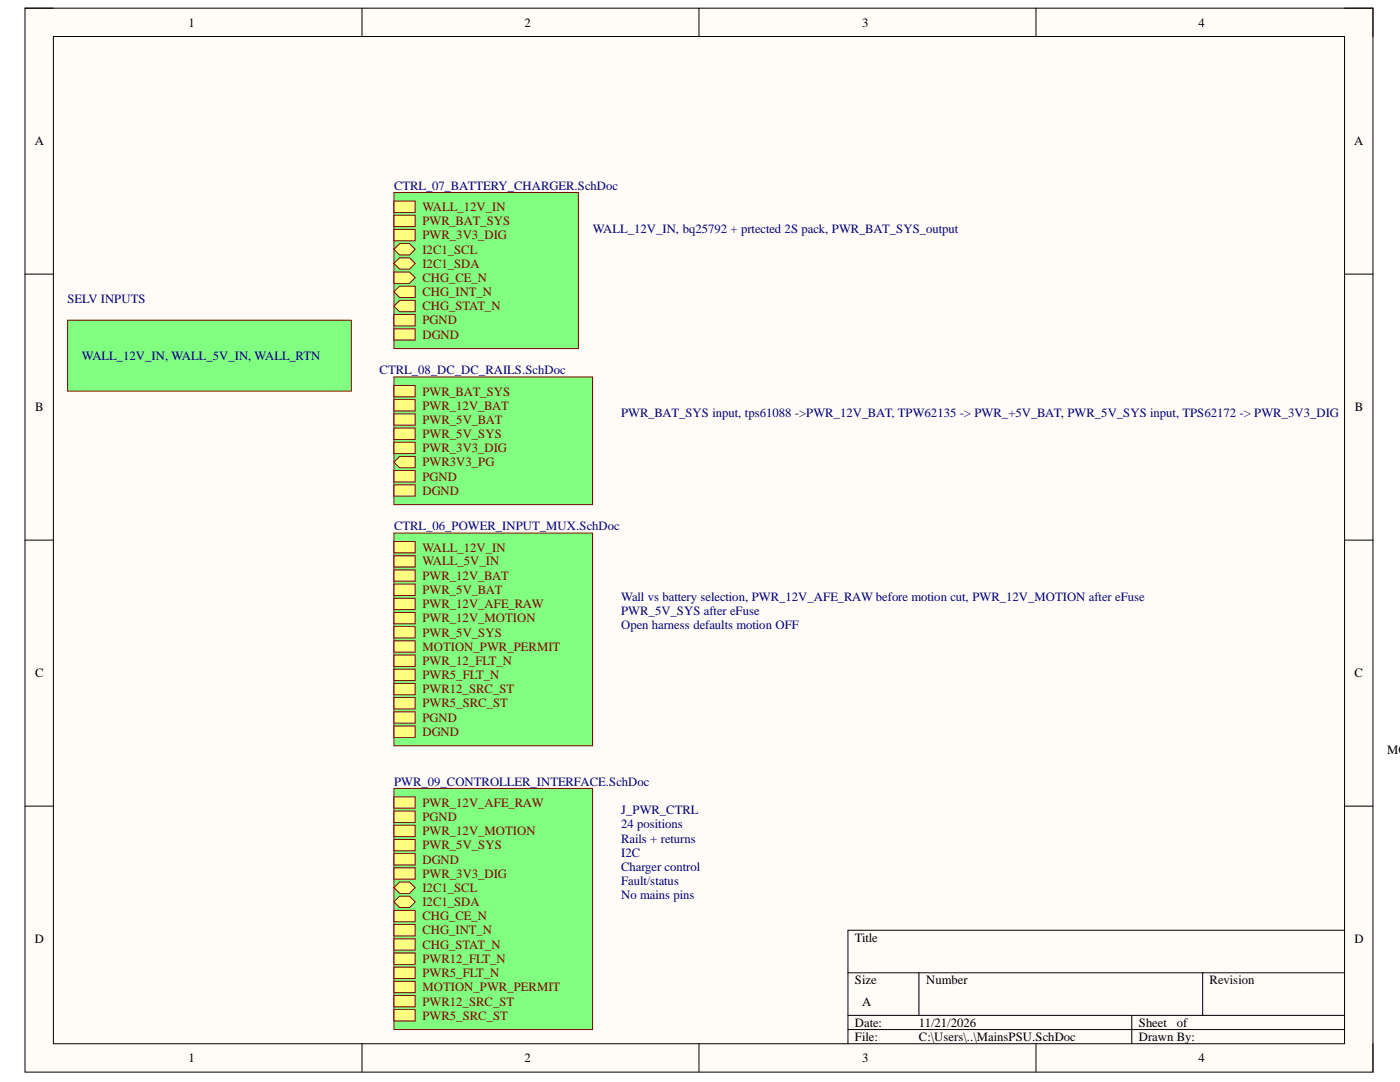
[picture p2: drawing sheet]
<svg xmlns="http://www.w3.org/2000/svg" width="279mm" height="216mm" viewBox="0 0 279 216" stroke-linecap="round" stroke-linejoin="round" font-family="sans-serif">
<path d="M5 1.6h269v212.3h-269z" fill-rule="evenodd" fill="#fffcf8"/>
<path d="M5 1.6h269v212.3h-269z" fill="none" stroke="#000" stroke-width=".2"/>
<path d="M10.7 7.3h257.6v201h-257.6z" fill-rule="evenodd" fill="#fffcf8"/>
<g fill="none" stroke="#000" stroke-width=".2">
<path d="M5 1.6h5.7M10.7 7.3h257.6v201h-257.6zM72.2 1.6v5.7M139.5 1.6v5.7M206.7 1.6v5.7M268.3 1.6h5.7v5.7M5 54.7h5.7M268.3 54.7h5.7M5 107.8h5.7M268.3 107.8h5.7M5 160.9h5.7M268.3 160.9h5.7"/>
<path d="M169.2 194.1h99.1M183.4 194.1v8.5M240 194.1v8.5M268.3 185.6h-99.1v22.7M72.2 208.3v5.6M139.5 208.3v5.6M169.2 202.6h99.1M169.2 205.4h99.1M206.7 208.3v5.6M225.9 202.6v5.7M274 208.3v5.6"/>
</g>
<path d="M78.6 106.4h39.7v42.4h-39.7z" fill-rule="evenodd" fill="#80ff80"/>
<path d="M78.6 106.4h39.7v42.4h-39.7z" fill="none" stroke="#800000" stroke-width=".2"/>
<path d="M78.6 108.1h4.3v2.2h-4.3z" fill-rule="evenodd" fill="#ffff80"/>
<path d="M78.6 108.1h4.3v2.2h-4.3z" fill="none" stroke="#800000" stroke-width=".2"/>
<path d="M78.6 110.9h4.3v2.3h-4.3z" fill-rule="evenodd" fill="#ffff80"/>
<path d="M78.6 110.9h4.3v2.3h-4.3z" fill="none" stroke="#800000" stroke-width=".2"/>
<path d="M78.6 113.7h4.3v2.3h-4.3z" fill-rule="evenodd" fill="#ffff80"/>
<path d="M78.6 113.7h4.3v2.3h-4.3z" fill="none" stroke="#800000" stroke-width=".2"/>
<path d="M78.6 116.5h4.3v2.3h-4.3z" fill-rule="evenodd" fill="#ffff80"/>
<path d="M78.6 116.5h4.3v2.3h-4.3z" fill="none" stroke="#800000" stroke-width=".2"/>
<path d="M78.6 119.4h4.3v2.2h-4.3z" fill-rule="evenodd" fill="#ffff80"/>
<path d="M78.6 119.4h4.3v2.2h-4.3z" fill="none" stroke="#800000" stroke-width=".2"/>
<path d="M78.6 122.2h4.3v2.3h-4.3z" fill-rule="evenodd" fill="#ffff80"/>
<path d="M78.6 122.2h4.3v2.3h-4.3z" fill="none" stroke="#800000" stroke-width=".2"/>
<path d="M78.6 125h4.3v2.3h-4.3z" fill-rule="evenodd" fill="#ffff80"/>
<path d="M78.6 125h4.3v2.3h-4.3z" fill="none" stroke="#800000" stroke-width=".2"/>
<path d="M78.6 127.9h4.3v2.2h-4.3z" fill-rule="evenodd" fill="#ffff80"/>
<path d="M78.6 127.9h4.3v2.2h-4.3z" fill="none" stroke="#800000" stroke-width=".2"/>
<path d="M78.6 130.7h4.3v2.3h-4.3z" fill-rule="evenodd" fill="#ffff80"/>
<path d="M78.6 130.7h4.3v2.3h-4.3z" fill="none" stroke="#800000" stroke-width=".2"/>
<path d="M78.6 133.5h4.3v2.3h-4.3z" fill-rule="evenodd" fill="#ffff80"/>
<path d="M78.6 133.5h4.3v2.3h-4.3z" fill="none" stroke="#800000" stroke-width=".2"/>
<path d="M78.6 136.4h4.3v2.2h-4.3z" fill-rule="evenodd" fill="#ffff80"/>
<path d="M78.6 136.4h4.3v2.2h-4.3z" fill="none" stroke="#800000" stroke-width=".2"/>
<path d="M78.6 139.2h4.3v2.3h-4.3z" fill-rule="evenodd" fill="#ffff80"/>
<path d="M78.6 139.2h4.3v2.3h-4.3z" fill="none" stroke="#800000" stroke-width=".2"/>
<path d="M78.6 142h4.3v2.3h-4.3z" fill-rule="evenodd" fill="#ffff80"/>
<path d="M78.6 142h4.3v2.3h-4.3z" fill="none" stroke="#800000" stroke-width=".2"/>
<path d="M78.6 144.9h4.3v2.2h-4.3z" fill-rule="evenodd" fill="#ffff80"/>
<path d="M78.6 144.9h4.3v2.2h-4.3z" fill="none" stroke="#800000" stroke-width=".2"/>
<path d="M78.6 38.4h36.8v31.2h-36.8z" fill-rule="evenodd" fill="#80ff80"/>
<path d="M78.6 38.4h36.8v31.2h-36.8z" fill="none" stroke="#800000" stroke-width=".2"/>
<path d="M78.6 40.1h4.3v2.3h-4.3z" fill-rule="evenodd" fill="#ffff80"/>
<path d="M78.6 40.1h4.3v2.3h-4.3z" fill="none" stroke="#800000" stroke-width=".2"/>
<path d="M78.6 43h4.3v2.2h-4.3z" fill-rule="evenodd" fill="#ffff80"/>
<path d="M78.6 43h4.3v2.2h-4.3z" fill="none" stroke="#800000" stroke-width=".2"/>
<path d="M78.6 45.8h4.3v2.2h-4.3z" fill-rule="evenodd" fill="#ffff80"/>
<path d="M78.6 45.8h4.3v2.2h-4.3z" fill="none" stroke="#800000" stroke-width=".2"/>
<path d="M79.7 48.6h2l1.2 1.1-1.2 1.2h-2l-1.1-1.2z" fill-rule="evenodd" fill="#ffff80"/>
<path d="M79.7 48.6h2l1.2 1.1-1.2 1.2h-2l-1.1-1.2z" fill="none" stroke="#800000" stroke-width=".2"/>
<path d="M78.6 52.6l1.1-1.2h2l1.2 1.2-1.2 1.1h-2z" fill-rule="evenodd" fill="#ffff80"/>
<path d="M78.6 52.6l1.1-1.2h2l1.2 1.2-1.2 1.1h-2z" fill="none" stroke="#800000" stroke-width=".2"/>
<path d="M78.6 54.3h3.1l1.2 1.1-1.2 1.1h-3.1z" fill-rule="evenodd" fill="#ffff80"/>
<path d="M78.6 54.3h3.1l1.2 1.1-1.2 1.1h-3.1z" fill="none" stroke="#800000" stroke-width=".2"/>
<path d="M78.6 58.2l1.1-1.1h3.2v2.3h-3.2z" fill-rule="evenodd" fill="#ffff80"/>
<path d="M78.6 58.2l1.1-1.1h3.2v2.3h-3.2z" fill="none" stroke="#800000" stroke-width=".2"/>
<path d="M79.7 59.9h3.2v2.3h-3.2l-1.1-1.1z" fill-rule="evenodd" fill="#ffff80"/>
<path d="M79.7 59.9h3.2v2.3h-3.2l-1.1-1.1z" fill="none" stroke="#800000" stroke-width=".2"/>
<path d="M78.6 62.8h4.3v2.2h-4.3z" fill-rule="evenodd" fill="#ffff80"/>
<path d="M78.6 62.8h4.3v2.2h-4.3z" fill="none" stroke="#800000" stroke-width=".2"/>
<path d="M78.6 65.6h4.3v2.3h-4.3z" fill-rule="evenodd" fill="#ffff80"/>
<path d="M78.6 65.6h4.3v2.3h-4.3z" fill="none" stroke="#800000" stroke-width=".2"/>
<path d="M78.6 75.2h39.7v25.5h-39.7z" fill-rule="evenodd" fill="#80ff80"/>
<path d="M78.6 75.2h39.7v25.5h-39.7z" fill="none" stroke="#800000" stroke-width=".2"/>
<path d="M78.6 76.9h4.3v2.3h-4.3z" fill-rule="evenodd" fill="#ffff80"/>
<path d="M78.6 76.9h4.3v2.3h-4.3z" fill="none" stroke="#800000" stroke-width=".2"/>
<path d="M78.6 79.7h4.3v2.3h-4.3z" fill-rule="evenodd" fill="#ffff80"/>
<path d="M78.6 79.7h4.3v2.3h-4.3z" fill="none" stroke="#800000" stroke-width=".2"/>
<path d="M78.6 82.6h4.3v2.2h-4.3z" fill-rule="evenodd" fill="#ffff80"/>
<path d="M78.6 82.6h4.3v2.2h-4.3z" fill="none" stroke="#800000" stroke-width=".2"/>
<path d="M78.6 85.4h4.3v2.3h-4.3z" fill-rule="evenodd" fill="#ffff80"/>
<path d="M78.6 85.4h4.3v2.3h-4.3z" fill="none" stroke="#800000" stroke-width=".2"/>
<path d="M78.6 88.2h4.3v2.3h-4.3z" fill-rule="evenodd" fill="#ffff80"/>
<path d="M78.6 88.2h4.3v2.3h-4.3z" fill="none" stroke="#800000" stroke-width=".2"/>
<path d="M78.6 92.2l1.1-1.1h3.2v2.2h-3.2z" fill-rule="evenodd" fill="#ffff80"/>
<path d="M78.6 92.2l1.1-1.1h3.2v2.2h-3.2z" fill="none" stroke="#800000" stroke-width=".2"/>
<path d="M78.6 93.9h4.3v2.3h-4.3z" fill-rule="evenodd" fill="#ffff80"/>
<path d="M78.6 93.9h4.3v2.3h-4.3z" fill="none" stroke="#800000" stroke-width=".2"/>
<path d="M78.6 96.7h4.3v2.3h-4.3z" fill-rule="evenodd" fill="#ffff80"/>
<path d="M78.6 96.7h4.3v2.3h-4.3z" fill="none" stroke="#800000" stroke-width=".2"/>
<path d="M78.6 157.3h39.7v48.1h-39.7z" fill-rule="evenodd" fill="#80ff80"/>
<path d="M78.6 157.3h39.7v48.1h-39.7z" fill="none" stroke="#800000" stroke-width=".2"/>
<path d="M78.6 159h4.3v2.3h-4.3z" fill-rule="evenodd" fill="#ffff80"/>
<path d="M78.6 159h4.3v2.3h-4.3z" fill="none" stroke="#800000" stroke-width=".2"/>
<path d="M78.6 161.8h4.3v2.3h-4.3z" fill-rule="evenodd" fill="#ffff80"/>
<path d="M78.6 161.8h4.3v2.3h-4.3z" fill="none" stroke="#800000" stroke-width=".2"/>
<path d="M78.6 164.7h4.3v2.2h-4.3z" fill-rule="evenodd" fill="#ffff80"/>
<path d="M78.6 164.7h4.3v2.2h-4.3z" fill="none" stroke="#800000" stroke-width=".2"/>
<path d="M78.6 167.5h4.3v2.3h-4.3z" fill-rule="evenodd" fill="#ffff80"/>
<path d="M78.6 167.5h4.3v2.3h-4.3z" fill="none" stroke="#800000" stroke-width=".2"/>
<path d="M78.6 170.3h4.3v2.3h-4.3z" fill-rule="evenodd" fill="#ffff80"/>
<path d="M78.6 170.3h4.3v2.3h-4.3z" fill="none" stroke="#800000" stroke-width=".2"/>
<path d="M78.6 173.2h4.3v2.2h-4.3z" fill-rule="evenodd" fill="#ffff80"/>
<path d="M78.6 173.2h4.3v2.2h-4.3z" fill="none" stroke="#800000" stroke-width=".2"/>
<path d="M78.6 177.1l1.1-1.1h2l1.2 1.1-1.2 1.2h-2z" fill-rule="evenodd" fill="#ffff80"/>
<path d="M78.6 177.1l1.1-1.1h2l1.2 1.1-1.2 1.2h-2z" fill="none" stroke="#800000" stroke-width=".2"/>
<path d="M78.6 180l1.1-1.2h2l1.2 1.2-1.2 1.1h-2z" fill-rule="evenodd" fill="#ffff80"/>
<path d="M78.6 180l1.1-1.2h2l1.2 1.2-1.2 1.1h-2z" fill="none" stroke="#800000" stroke-width=".2"/>
<path d="M78.6 181.7h4.3v2.2h-4.3z" fill-rule="evenodd" fill="#ffff80"/>
<path d="M78.6 181.7h4.3v2.2h-4.3z" fill="none" stroke="#800000" stroke-width=".2"/>
<path d="M78.6 184.5h4.3v2.3h-4.3z" fill-rule="evenodd" fill="#ffff80"/>
<path d="M78.6 184.5h4.3v2.3h-4.3z" fill="none" stroke="#800000" stroke-width=".2"/>
<path d="M78.6 187.3h4.3v2.3h-4.3z" fill-rule="evenodd" fill="#ffff80"/>
<path d="M78.6 187.3h4.3v2.3h-4.3z" fill="none" stroke="#800000" stroke-width=".2"/>
<path d="M78.6 190.1h4.3v2.3h-4.3z" fill-rule="evenodd" fill="#ffff80"/>
<path d="M78.6 190.1h4.3v2.3h-4.3z" fill="none" stroke="#800000" stroke-width=".2"/>
<path d="M78.6 193h4.3v2.2h-4.3z" fill-rule="evenodd" fill="#ffff80"/>
<path d="M78.6 193h4.3v2.2h-4.3z" fill="none" stroke="#800000" stroke-width=".2"/>
<path d="M78.6 195.8h4.3v2.3h-4.3z" fill-rule="evenodd" fill="#ffff80"/>
<path d="M78.6 195.8h4.3v2.3h-4.3z" fill="none" stroke="#800000" stroke-width=".2"/>
<path d="M78.6 198.6h4.3v2.3h-4.3z" fill-rule="evenodd" fill="#ffff80"/>
<path d="M78.6 198.6h4.3v2.3h-4.3z" fill="none" stroke="#800000" stroke-width=".2"/>
<path d="M78.6 201.5h4.3v2.2h-4.3z" fill-rule="evenodd" fill="#ffff80"/>
<path d="M78.6 201.5h4.3v2.2h-4.3z" fill="none" stroke="#800000" stroke-width=".2"/>
<path d="M13.5 63.9h56.6v14.2h-56.6z" fill-rule="evenodd" fill="#80ff80"/>
<path d="M13.5 63.9h56.6v14.2h-56.6z" fill="none" stroke="#800000" stroke-width=".2"/>
<path d="M276.8 148.3h2.6v3.4h-2.6z" fill-rule="evenodd" fill="#fff"/>
<path d="M279.4 148.3h-2.6v3.4h2.6" fill="none" stroke="#fff" stroke-width=".2"/>
<g font-size="2.5">
<text x="37.6" y="5.3">1</text>
<text x="104.7" y="5.3">2</text>
<text x="172.1" y="5.3">3</text>
<text x="239.2" y="5.3">4</text>
<text x="6.9" y="29">A</text>
<text x="270.2" y="29">A</text>
<text x="7" y="82.1">B</text>
<text x="270.4" y="82.1">B</text>
<text x="7" y="135.2">C</text>
<text x="270.3" y="135.2">C</text>
<text x="276.8" y="150.5">MO</text>
<text x="6.9" y="188.2">D</text>
<text x="170.6" y="187.9">Title</text>
<text x="270.3" y="188.2">D</text>
<text x="170.6" y="196.3">Size</text>
<text x="184.8" y="196.3">Number</text>
<text x="241.4" y="196.3">Revision</text>
<text x="172.1" y="200.7">A</text>
<text x="170.6" y="204.9">Date:</text>
<text x="170.6" y="207.7">File:</text>
<text x="183.4" y="204.9">11/21/2026</text>
<text x="183.4" y="207.7">C:\Users\..\MainsPSU.SchDoc</text>
<text x="227.3" y="204.9">Sheet</text>
<text x="227.3" y="207.7">Drawn By:</text>
<text x="234.9" y="204.9">of</text>
<text x="37.6" y="212">1</text>
<text x="104.7" y="212">2</text>
<text x="172.1" y="212">3</text>
<text x="239.2" y="212">4</text>
</g>
<g font-size="2.5" fill="#000080">
<text x="78.6" y="37.9">CTRL_07_BATTERY_CHARGER.SchDoc</text>
<text x="118.3" y="46.4">WALL_12V_IN, bq25792 + prtected 2S pack, PWR_BAT_SYS_output</text>
<text x="13.4" y="60.5">SELV INPUTS</text>
<text x="16.3" y="71.8">WALL_12V_IN, WALL_5V_IN, WALL_RTN</text>
<text x="75.8" y="74.6">CTRL_08_DC_DC_RAILS.SchDoc</text>
<text x="124" y="83.2">PWR_BAT_SYS input, tps61088 -&gt;PWR_12V_BAT, TPW62135 -&gt; PWR_+5V_BAT, PWR_5V_SYS input, TPS62172 -&gt; PWR_3V3_DIG</text>
<text x="78.6" y="105.8">CTRL_06_POWER_INPUT_MUX.SchDoc</text>
<text x="124" y="119.9">Wall vs battery selection, PWR_12V_AFE_RAW before motion cut, PWR_12V_MOTION after eFuse</text>
<text x="124" y="122.8">PWR_5V_SYS after eFuse</text>
<text x="124" y="125.6">Open harness defaults motion OFF</text>
<text x="78.6" y="156.8">PWR_09_CONTROLLER_INTERFACE.SchDoc</text>
<text x="124" y="162.5">J_PWR_CTRL</text>
<text x="124" y="165.2">24 positions</text>
<text x="124" y="168.1">Rails + returns</text>
<text x="124" y="170.9">I2C</text>
<text x="124" y="173.8">Charger control</text>
<text x="124" y="176.6">Fault/status</text>
<text x="124" y="179.4">No mains pins</text>
</g>
<g font-size="2.5" fill="#800000">
<text x="84.3" y="42.1">WALL_12V_IN</text>
<text x="84.3" y="45">PWR_BAT_SYS</text>
<text x="84.3" y="47.8">PWR_3V3_DIG</text>
<text x="84.3" y="50.6">I2C1_SCL</text>
<text x="84.3" y="53.4">I2C1_SDA</text>
<text x="84.3" y="56.3">CHG_CE_N</text>
<text x="84.3" y="59.1">CHG_INT_N</text>
<text x="84.3" y="62">CHG_STAT_N</text>
<text x="84.3" y="64.7">PGND</text>
<text x="84.3" y="67.6">DGND</text>
<text x="84.3" y="78.9">PWR_BAT_SYS</text>
<text x="84.3" y="81.7">PWR_12V_BAT</text>
<text x="84.3" y="84.6">PWR_5V_BAT</text>
<text x="84.3" y="87.4">PWR_5V_SYS</text>
<text x="84.3" y="90.3">PWR_3V3_DIG</text>
<text x="84.3" y="93.1">PWR3V3_PG</text>
<text x="84.3" y="95.9">PGND</text>
<text x="84.3" y="98.7">DGND</text>
<text x="84.3" y="110">WALL_12V_IN</text>
<text x="84.3" y="112.8">WALL_5V_IN</text>
<text x="84.3" y="115.7">PWR_12V_BAT</text>
<text x="84.3" y="118.5">PWR_5V_BAT</text>
<text x="84.3" y="121.4">PWR_12V_AFE_RAW</text>
<text x="84.3" y="124.2">PWR_12V_MOTION</text>
<text x="84.3" y="127">PWR_5V_SYS</text>
<text x="84.3" y="129.8">MOTION_PWR_PERMIT</text>
<text x="84.3" y="132.7">PWR_12_FLT_N</text>
<text x="84.3" y="135.5">PWR5_FLT_N</text>
<text x="84.3" y="138.4">PWR12_SRC_ST</text>
<text x="84.3" y="141.2">PWR5_SRC_ST</text>
<text x="84.3" y="144">PGND</text>
<text x="84.3" y="146.8">DGND</text>
<text x="84.3" y="161">PWR_12V_AFE_RAW</text>
<text x="84.3" y="163.8">PGND</text>
<text x="84.3" y="166.7">PWR_12V_MOTION</text>
<text x="84.3" y="169.5">PWR_5V_SYS</text>
<text x="84.3" y="172.3">DGND</text>
<text x="84.3" y="175.1">PWR_3V3_DIG</text>
<text x="84.3" y="178">I2C1_SCL</text>
<text x="84.3" y="180.8">I2C1_SDA</text>
<text x="84.3" y="183.7">CHG_CE_N</text>
<text x="84.3" y="186.5">CHG_INT_N</text>
<text x="84.3" y="189.3">CHG_STAT_N</text>
<text x="84.3" y="192.1">PWR12_FLT_N</text>
<text x="84.3" y="195">PWR5_FLT_N</text>
<text x="84.3" y="197.8">MOTION_PWR_PERMIT</text>
<text x="84.3" y="200.7">PWR12_SRC_ST</text>
<text x="84.3" y="203.4">PWR5_SRC_ST</text>
</g>
</svg>
